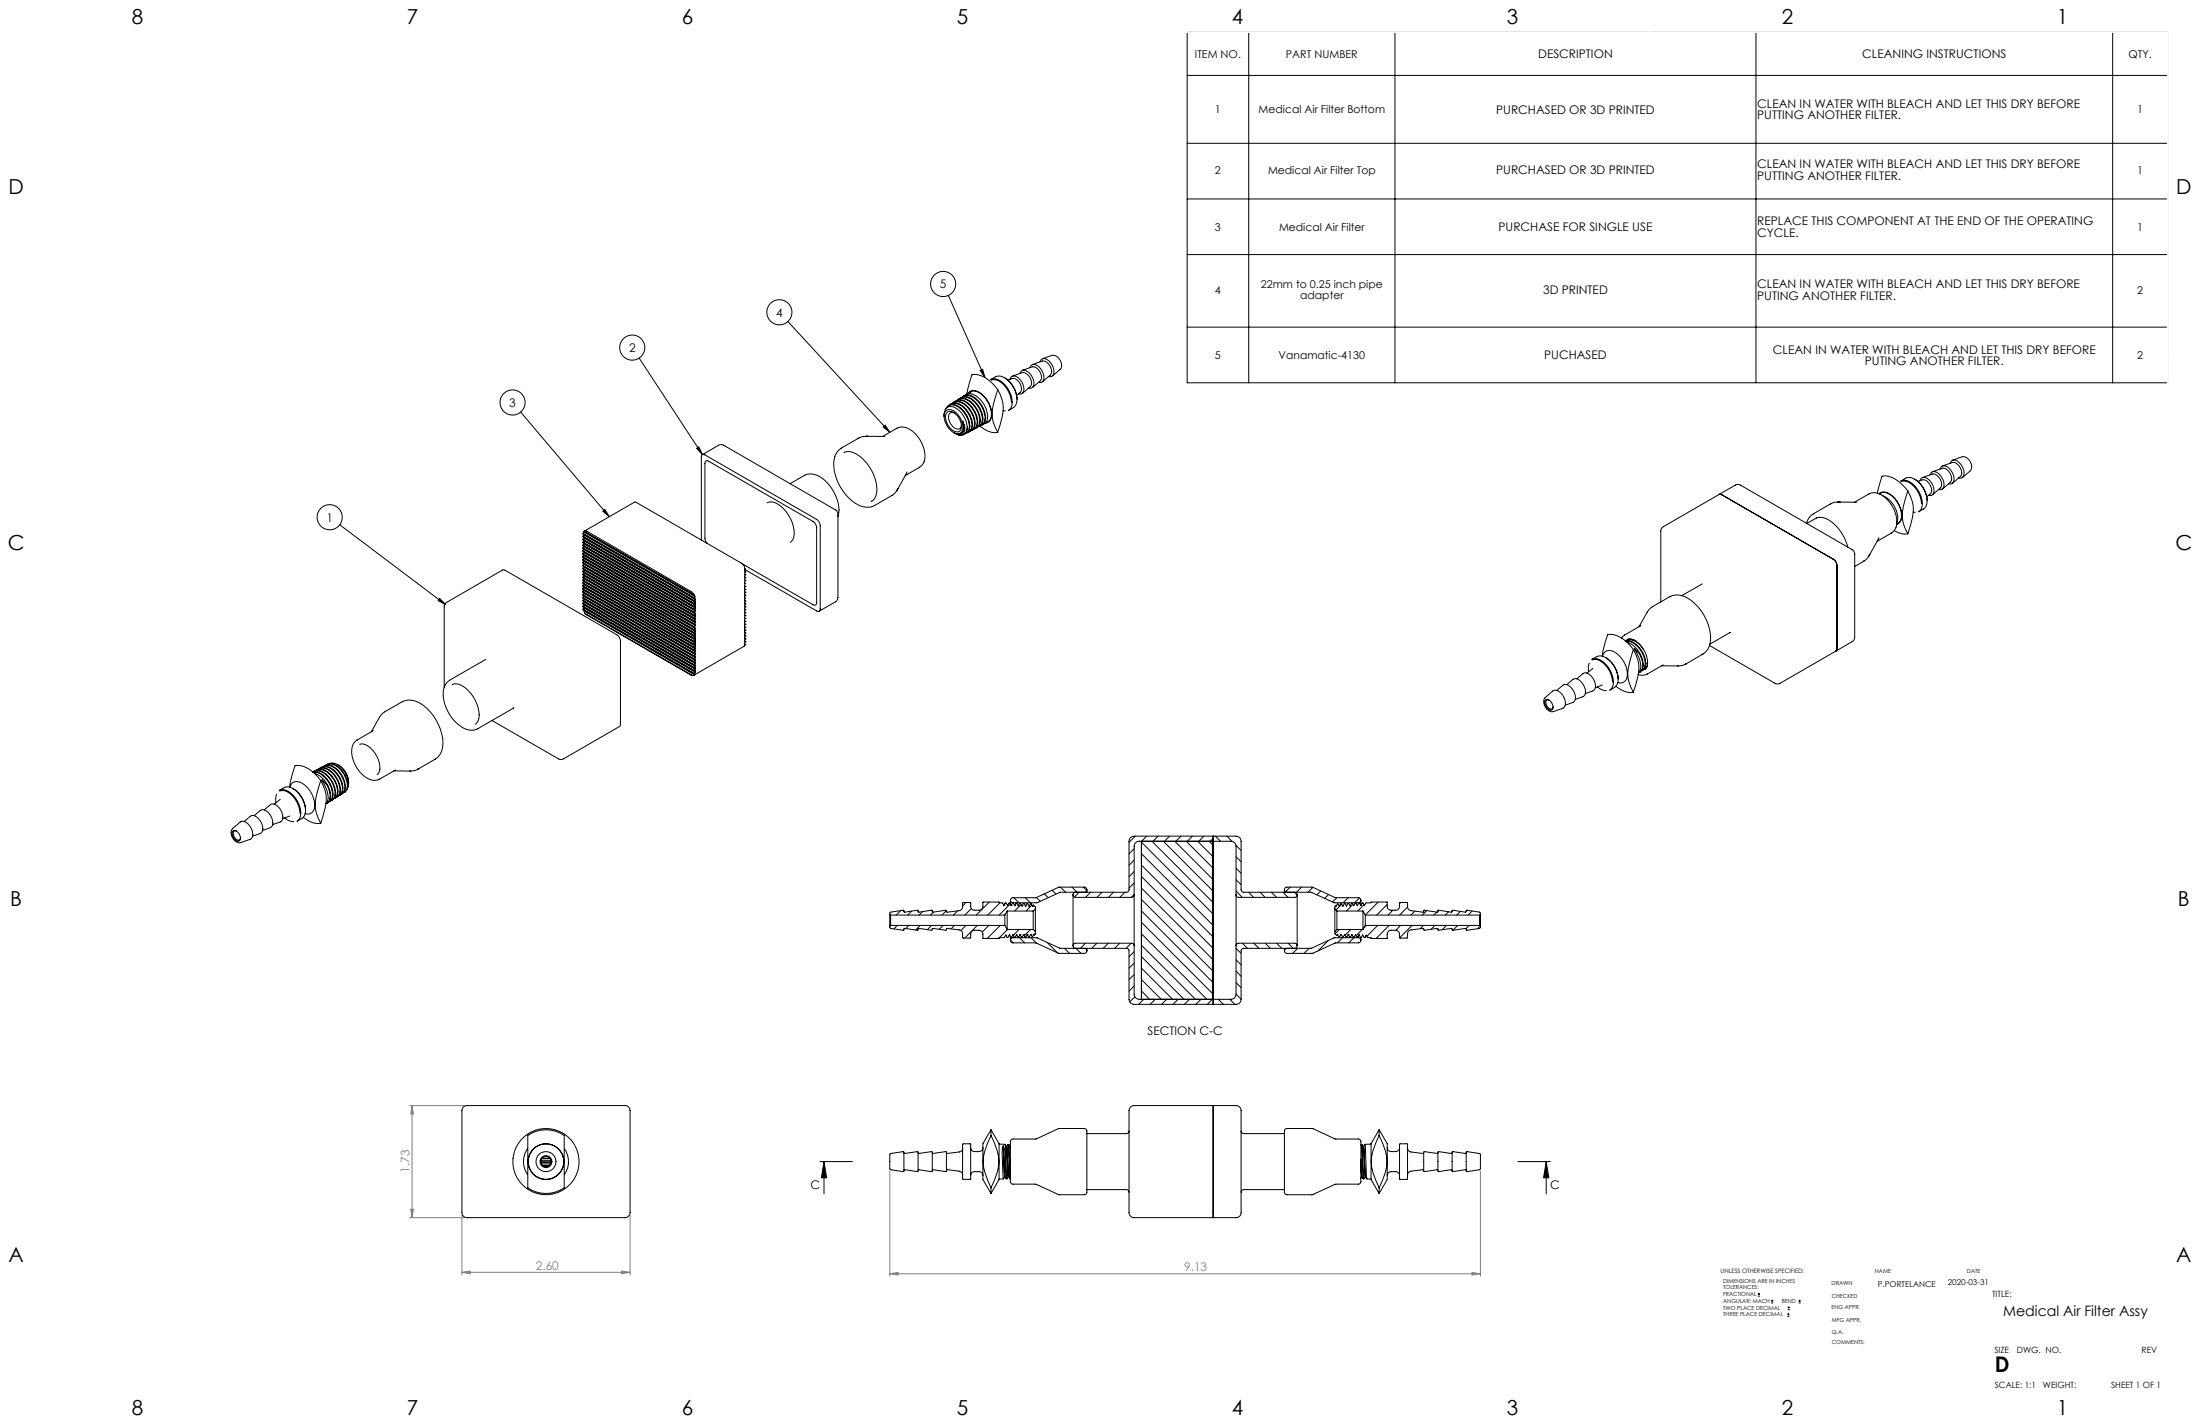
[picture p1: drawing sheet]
<svg xmlns="http://www.w3.org/2000/svg" width="864mm" height="559mm" viewBox="0 0 864 559" stroke-linecap="round" stroke-linejoin="round" font-family="sans-serif">
<g fill="none" stroke="#000" stroke-width=".39">
<path d="M466 12.7h384.9v137.5h-384.9zM490.2 12.7v137.5M547.6 12.7v137.5M689.3 12.7v137.5M829.3 12.7v137.5M466 29.6h384.9M466 56.2h384.9M466 78.1h384.9M466 99.9h384.9M372.3 115.9l14.3 32.2M309.3 126.2l40 43.5M466 128.4h384.9"/>
<path d="M250.9 140.5l24.8 37.9M384.8 145.3l.9-.4 .9 3.2zM204.4 161.7l34.8 41.1M273.5 175.9l.8-.5 1.4 3zM346.7 167.6l.8-.7 1.8 2.8zM133.4 205.9l41.5 31.4M236.6 200.6l.8-.7 1.8 2.9zM172.6 234.9l2.3 2.4-2.9-1.6zM321.9 455.8h12.7M323.5 455.8l1 6.4h-2.1zM323.5 455.8v12.7M595.8 455.8h12.7"/>
<path d="M607 455.8l1 6.4h-2.1zM607 455.8v12.7M690 508.6h.8M690 507.8h.8M690.5 507.4v.8M695.3 511.3h.8M695.3 510.4h.8M695.7 510v.9M701.6 516.6h.9M701.6 515.7h.9M701.7 513.9h.9M701.7 513.1h.9"/>
<path d="M702 515.3v.8M702.2 512.7v.8M706 511.3h.9M706 510.4h.9M706.4 510v.9"/>
<circle cx="370.2" cy="111.4" r="4.9"/>
<circle cx="248.2" cy="136.4" r="4.9"/>
<circle cx="306" cy="122.5" r="4.9"/>
<circle cx="201.2" cy="157.9" r="4.9"/>
<circle cx="129.4" cy="203" r="4.9"/>
</g>
<g fill="none" stroke="#808080" stroke-width=".39">
<path d="M160.8 433.8h21.5M161.7 433.8v44M161.7 433.8l.6 3.3h-1zM349.3 459.5v41.3M581.1 459.5v41.3M160.8 477.8h21.5M161.3 474.5h1l-.6 3.3zM181.3 476.8v23.5M247.3 476.8v23.5M181.3 499.3l3.3-.5v1zM181.3 499.3h66M244 498.8l3.3 .5-3.3 .5z"/>
<path d="M349.3 499.9l3.3-.6v1zM349.3 499.9h231.8M577.8 499.3l3.3 .6-3.3 .4z"/>
</g>
<g fill="none" stroke="#fff" stroke-width=".39">
<path d="M108 3.2v9.5M215.9 3.2v9.5M323.8 3.2v9.5M431.8 3.2v9.5M539.7 3.2v9.5M647.7 3.2v9.5M755.6 3.2v9.5M3.1 139.7h9.6M850.9 139.7h9.5M3.1 279.4h9.6M850.9 279.4h9.5M3.1 419.1h9.6"/>
<path d="M850.9 419.1h9.5M714.7 496.2v49.9M732.3 496.2v28.6M763.8 496.2v28.6M780.8 496.2v49.9M850.9 496.2h-181.2v47.6M669.7 500.1h45M714.7 510.5h66.1M714.7 505.7h66.1M714.7 501h66.1M714.7 515.3h66.1M780.8 505.6h70.1"/>
<path d="M669.7 534.4h45M669.7 520h111.1M780.8 527.8h70.1M780.8 524.8l-111.1 .5M790.9 527.8v12.9M836.4 527.8v12.9M108 546.1v9.6M215.9 546.1v9.6M323.8 546.1v9.6M431.8 546.1v9.6M539.7 546.1v9.6M647.7 546.1v9.6"/>
<path d="M669.7 541.1h45M755.6 546.1v9.6M780.8 540.7h70.1M801.7 540.7v5.4M826.4 540.7v5.4"/>
</g>
<path d="M12.7 12.7h838.2v533.4h-838.2z" fill="none" stroke="#fff" stroke-width=".5"/>
<g fill="#000">
<path d="M236.6 200.6l.8-.7 1.8 2.9zM273.5 175.9l.8-.5 1.4 3zM346.7 167.6l.8-.7 1.8 2.8zM384.8 145.3l.9-.4 .9 3.2zM172.6 234.9l2.3 2.4-2.9-1.6z"/>
<path d="M607 455.8l1 6.4h-2.1zM323.5 455.8l1 6.4h-2.1z"/>
</g>
<g fill="#808080">
<path d="M244 498.8l3.3 .5-3.3 .5zM181.3 499.3l3.3-.5v1z"/>
<path d="M349.3 499.9l3.3-.6v1zM577.8 499.3l3.3 .6-3.3 .4z"/>
<path d="M161.3 474.5h1l-.6 3.3zM161.7 433.8l.6 3.3h-1z"/>
</g>
<g fill="none" stroke="#000" stroke-width=".39">
<path d="M413 139.5l-3.8 1.3M413 139.5a3.6 3.6 0 0 1 3.1 5.4M372.3 159.2a2.72 2.72 0 0 1 3.1-.2 9.8 9.8 0 0 1 5.3 8.6 2.58 2.58 0 0 1-1.5 2.5M372.9 158.9a3.1 3.1 0 0 1 4.3 .2 9.2 9.2 0 0 1 4.2 9.1l-.8 1.1-.8 .4M373.2 158.5a3.6 3.6 0 0 1 4.7 .8 8.6 8.6 0 0 1 3.5 9.2l-.9 .9M373.8 158.3a3.2 3.2 0 0 1 4.4 .2 9.3 9.3 0 0 1 4.2 9.1l-.7 1.1-.9 .5M374.2 157.9a2.97 2.97 0 0 1 3.1-.1 9.9 9.9 0 0 1 5.5 8.6l-.4 1.5-1.1 1.1M374.8 157.7a3.2 3.2 0 0 1 4.4 .2 9.3 9.3 0 0 1 4.2 9.2l-.7 1.1-.9 .4M375.2 157.3a2.75 2.75 0 0 1 3.1-.2 9.4 9.4 0 0 1 5.2 10.3l-1 .9M375.7 157.1a3.2 3.2 0 0 1 4.6 .2 9.4 9.4 0 0 1 4.1 9.2l-.7 1.2-.9 .4M376.2 156.7a3.7 3.7 0 0 1 4.8 .8 8.9 8.9 0 0 1 3.5 9.3l-1.2 1.2M376.7 156.5a3.3 3.3 0 0 1 4.5 .1 9.6 9.6 0 0 1 4.2 9.4l-.7 1.1-.8 .4"/>
<path d="M377.1 156.1a3.5 3.5 0 0 1 4.9 .8 9 9 0 0 1 3.5 9.4l-1 1M377.7 155.9a3.2 3.2 0 0 1 4.5 .1 9.5 9.5 0 0 1 4.3 9.5l-.7 1.1-.9 .4M378.1 155.5a3.7 3.7 0 0 1 4.9 .8 9.1 9.1 0 0 1 3.5 9.4l-1.2 1.2M378.7 155.2a3.4 3.4 0 0 1 4.6 .2 9.6 9.6 0 0 1 4.2 9.5l-.7 1.2-.9 .3M379.3 154.7l-.2 .2M380 154.3a3.8 3.8 0 0 1 5.5 .5 10.4 10.4 0 0 1 3.5 9.1 4 4 0 0 1-2.6 2.4M380 154.3l1.1-.2-1.7 .7M380.1 154.2a3.5 3.5 0 0 1 5.3 .5 9.5 9.5 0 0 1 3.4 10l-.6 .8-1.3 .6M388.9 148.9a4.4 4.4 0 0 1 6.5 .1 9.5 9.5 0 0 1 3.3 10l-.6 .7-2.2 1.3a4.9 4.9 0 0 0 1-5.9 9.2 9.2 0 0 0-6.6-6.5zM389 149.2a5.5 5.5 0 0 1 6.1 3.1 10.4 10.4 0 0 1 1.9 5.5M391.7 152.9a11.3 11.3 0 0 0-10.2-5.9l-2 7.7M391.7 152.9a25.8 25.8 0 0 0-2.1 11.3l.3 1.5 1.8 4"/>
<path d="M391.7 152.9a14.7 14.7 0 0 1 .9 13.8l-.9 3M394.4 148.3a10.4 10.4 0 0 1 4.8 8.4M395.6 149.2l1.7-.7a3.8 3.8 0 0 1 3.2 5.5l-1.4 1.1M396.5 148.8a1.62 1.62 0 0 1 2.7-.9 5.2 5.2 0 0 1 2.2 6.4l-.6 .3h-1M397.4 147.6l3.9-1.4a3.8 3.8 0 0 1 3.2 5.5l-3.1 2.7M400.4 146.5a1.48 1.48 0 0 1 1.8-1.2 5.6 5.6 0 0 1 3.6 6 1.55 1.55 0 0 1-2.1 1M401.4 145.3l3.8-1.3a3.8 3.8 0 0 1 3.2 5.4l-3.1 2.7M404.3 144.3a1.62 1.62 0 0 1 2.7-1 5.2 5.2 0 0 1 2.3 6.5l-.6 .3-1-.1M405.3 143.1l3.9-1.4a3.8 3.8 0 0 1 3.1 5.4l-3.1 2.7M408.3 142a1.53 1.53 0 0 1 1.8-1.3 5.6 5.6 0 0 1 3.5 6.1 1.55 1.55 0 0 1-2 1M416.2 145l-3.1 2.5M275.7 178.4l6.4-3.7 .7-.2 1 .1 44.7 26 .4 1.2v33.2l-.7 1-6.6 3.9"/>
<path d="M329.9 176.1a8.1 8.1 0 0 0-2.4 8.9 18.3 18.3 0 0 0 11.4 13.9 5.5 5.5 0 0 0 4.4-.6M331.3 177.6h.2a6 6 0 0 1 6.2 1.6 16.6 16.6 0 0 1 6.3 14.9 3.5 3.5 0 0 1-2 2.6h.2M337.1 171.9l-7.1 4.2M340.8 171.2h-.8l7.3 .1M340.9 171.3a4.9 4.9 0 0 0-4 .8M351.9 168.2a5.2 5.2 0 0 1 6.4 1.1 11.6 11.6 0 0 1 4.2 12.3l-1.4 1.7-5.7 3.3M352.1 168l-5.6 3.3M370.6 163.3a3.1 3.1 0 0 1 1.6-3.5 3.1 3.1 0 0 1 3.8 .8 10.3 10.3 0 0 1 3.7 7.1M371.1 161.5a2.62 2.62 0 0 1 4.1 .4 6.9 6.9 0 0 1 2.3 7.5 2.65 2.65 0 0 1-4.2-.3 7 7 0 0 1-2.2-7.6zM371.2 160.6a2.65 2.65 0 0 1 3.5-1.7 9.4 9.4 0 0 1 5.6 9.8l-.7 1.1-.9 .4M371.7 162a2.14 2.14 0 0 1 3 .1 5.9 5.9 0 0 1 2.2 6.8 2.54 2.54 0 0 1-3.9-.9 5.3 5.3 0 0 1-1.3-6zM374.3 169.7l.4 .2"/>
<path d="M374.6 162a1.5 1.5 0 0 0-1.7 .1 1.5 1.5 0 0 0-.6 1.6 4.8 4.8 0 0 0 4.1 4.7l.5-.3 .5-1.2M375.4 170.3l.8 .4M377.9 165.3a4.9 4.9 0 0 1 .3 3.8M377.9 165.3a5 5 0 0 1 .4 4.8l-.9 .6h-1.2M377.9 165.3l.4 1.2M378.3 166.5a3.8 3.8 0 0 1-.8 3.6l-1.1 .4-1.7-.6M378.3 166.5a2.81 2.81 0 0 1-.8 3.4M378.4 170.5l-.1 .1M379.7 167.7a2.68 2.68 0 0 1-3.5 3M379.7 167.7a2.92 2.92 0 0 1-1.3 2.8M380.5 169.4l-.2 .2M382.5 168.4l-.2 .1"/>
<path d="M384.6 167.3l-.3 .1M384.7 167.2a8.6 8.6 0 0 0 7 2.5M393.8 161.2h.8M770.2 179.2l-3.7 1.4M770.3 179.3a3.6 3.6 0 0 1 3.1 5.4l-3 2.7M301.2 197.3a4.6 4.6 0 0 1 5.2 1.3 14.2 14.2 0 0 1 5.2 12.1l-.3 .9-1.1 1.2M316 186.4l-5.8 3.4M316.1 186.4a7.1 7.1 0 0 1 7.5 2 15 15 0 0 1 5.3 14.3M352.5 191.7a5.5 5.5 0 0 1-2.5 2.8l-6.7 3.9M356.1 185.2l-3.9 7.1 .2-.5M674.8 194l6.6-3.7h1.6l44.6 25.9 .5 1.2-.1 33.2-.7 1.1-6.6 3.8M674.8 194l-21.9 12.7-.7 .7-.3 .8v28"/>
<path d="M674.8 194l1.1 .1 43.8 25.4a3.1 3.1 0 0 1 1.4 2.4v32.7M718.7 197.7l-7.2 4.2M722.3 197.1l-.8-.1 7.3 .1M722.4 197.1a4.9 4.9 0 0 0-4 .8M733.5 194a5.2 5.2 0 0 1 6.3 1.1 11.6 11.6 0 0 1 4.2 12.3l-.6 1-1 .8M733.6 193.8l-5.6 3.3M737.6 193.7a3.6 3.6 0 0 1 5.1 .8 9.4 9.4 0 0 1 3.4 10l-.6 .8-1 .4 .5-.3a4.4 4.4 0 0 0 1.1-5.6 9.1 9.1 0 0 0-6.7-6.6l-1.7 .6M737.9 193.9h.4M738.3 193.9h.1M739 194.5a9.2 9.2 0 0 1 5.6 10.5M746.2 188.7a4.4 4.4 0 0 1 6.5 .1 9.5 9.5 0 0 1 3.3 10l-.6 .7-2.2 1.3a4.9 4.9 0 0 0 .9-5.9 9.2 9.2 0 0 0-6.6-6.5zM746.3 189a5.5 5.5 0 0 1 6 3.1 10.4 10.4 0 0 1 2 5.5"/>
<path d="M748.9 192.7a13.4 13.4 0 0 0-8.9-6l-1.2 .2-1.8 6.6M748.9 192.7a25.8 25.8 0 0 0-2.1 11.3l1.1 3.5 1 2M748.9 192.7a14.7 14.7 0 0 1 1 13.7l-1 3.1M751.6 188.1a10.3 10.3 0 0 1 4.9 8.4M752.9 188.9l1.7-.6a3.8 3.8 0 0 1 3.1 5.5l-1.3 1.1M753.7 188.6a1.62 1.62 0 0 1 2.7-.9 5.2 5.2 0 0 1 2.3 6.4l-.7 .4-1-.1M754.7 187.4l3.8-1.4a3.8 3.8 0 0 1 3.2 5.5l-3.1 2.7M757.7 186.3a1.48 1.48 0 0 1 1.8-1.2 5.6 5.6 0 0 1 3.5 6 1.55 1.55 0 0 1-2 1M758.6 185.1l3.9-1.3a3.8 3.8 0 0 1 3.1 5.4l-3.1 2.7M761.6 184.1a1.62 1.62 0 0 1 2.7-1 5.2 5.2 0 0 1 2.3 6.4l-.7 .4-1-.1M762.6 182.8l3.8-1.3a3.8 3.8 0 0 1 3.1 5.5l-3 2.6M765.5 181.8a1.53 1.53 0 0 1 1.9-1.3 5.6 5.6 0 0 1 3.5 6.1 1.5 1.5 0 0 1-2.1 1"/>
<path d="M228.8 209.4h.1M228.8 210.5h.1M228.8 211.7h.1M228.8 212.8h.1M228.8 214h.1M228.8 215.1h.1M228.8 217.4h.1M228.8 218.5h.1M228.8 219.7h.1M228.8 209.4l43.9 25.3M228.8 209.4l.2 .5M228.8 210.5l43.9 25.4"/>
<path d="M228.8 210.5l.2 .5M228.8 211.7l43.9 25.3M228.8 211.7l.2 .5M228.8 212.8l43.9 25.4M228.8 212.8l.2 .5M228.8 214l43.9 25.3M228.8 214l.2 .5M228.8 215.1l43.9 25.4M228.8 215.1l.2 .5M228.8 216.3l43.9 25.3M228.8 216.3h.1M228.8 216.3l.2 .4"/>
<path d="M228.8 217.4l43.9 25.3M228.8 217.4l.2 .5M228.8 218.5l43.9 25.4M228.8 218.5l.2 .5M228.8 219.7l43.9 25.3M228.8 219.7l.2 .5M229 209.9l43.9 25.3M229 209.9l-.2 .6M229 211l43.9 25.3M229 211l-.2 .7M229 212.2l43.9 25.3M229 212.2l-.2 .6"/>
<path d="M229 213.3l43.9 25.3M229 213.3l-.2 .7M229 214.5l43.9 25.2M229 214.5l-.2 .6M229 215.6l43.9 25.3M229 215.6l-.2 .7M229 216.7l43.9 25.3M229 216.7l-.2 .7M229 217.9l43.9 25.3M229 217.9l-.2 .6M229 219l43.9 25.3M229 219l-.2 .7"/>
<path d="M229.1 208.8l-.3 .6M229.1 208.8l43.7 25.2M229.3 208.5h1.1l41 23.7 .9 1.1M229.3 208.5l20.1-11.5 41.5 23.9 1.2 1M229.3 208.5l-.2 .3M229.3 208.5h.1M229.3 208.5l43 24.8M275.3 211.9v-32.6a.86 .86 0 0 1 .4-.9 .86 .86 0 0 1 1 .1l43.9 25.3a3.2 3.2 0 0 1 1.4 2.5v32.6a.86 .86 0 0 1-.4 .9 .86 .86 0 0 1-1-.1l-28.1-16.2M277.7 213.3l-.7-1.1-.3-1v-29.4a.86 .86 0 0 1 .4-.9 .86 .86 0 0 1 1 .1l41.1 23.6a3.2 3.2 0 0 1 1.4 2.5v29.4a.88 .88 0 0 1-.5 .9 .88 .88 0 0 1-.9-.1l-27.7-15.9M711.4 201.9a5.3 5.3 0 0 0-2.3 3.5M713 203.3a6 6 0 0 1 6.2 1.7 18.3 18.3 0 0 1 6.1 9.7M713 203.3l-3.7 2.1"/>
<path d="M734 217.5a5.4 5.4 0 0 1-2.5 2.7M737.6 211l-3.9 7.1 .3-.5M742.4 209.2l-5.5 3.2M743.6 208.2l.2 .2a7.3 7.3 0 0 0 5.1 1.1M751.1 201h.8M228.8 220.8h.1M228.8 223.1h.1M228.8 224.3h.1M228.8 225.4h.1M228.8 226.6h.1M228.8 227.7h.1M228.8 228.8h.1"/>
<path d="M228.8 230h.1M228.8 231.1h.1M228.8 232.3h.1M228.8 233.4h.1M228.8 234.6h.1M228.8 235.7h.1M228.8 236.9h.1M228.8 238h.1M228.8 222h.1M228.8 220.8l43.9 25.3M228.8 220.8l.2 .5M228.8 222l43.9 25.3"/>
<path d="M228.8 222l.2 .5M228.8 223.1l43.9 25.3M228.8 223.1l.2 .5M228.8 224.3l43.9 25.3M228.8 224.3l.2 .5M228.8 225.4l43.9 25.3M228.8 225.4l.2 .5M228.8 226.6l43.9 25.3M228.8 226.6l.2 .4M228.8 227.7l43.9 25.3M228.8 227.7l.2 .5M228.8 228.8l43.9 25.3"/>
<path d="M228.8 228.8l.2 .5M228.8 230l43.9 25.3M228.8 230l.2 .5M228.8 231.1l43.9 25.3M228.8 231.1l.2 .5M228.8 232.3l43.9 25.3M228.8 232.3l.2 .4M228.8 233.4l43.9 25.3M228.8 233.4l.2 .5M228.8 234.6l43.9 25.3M228.8 234.6l.2 .4M228.8 235.7l43.9 25.3"/>
<path d="M228.8 235.7l.2 .5M228.8 236.9l43.9 25.2M228.8 236.9l.2 .4M228.8 238l43.9 25.3M228.8 238l.2 .5M228.9 239.1h.1M228.9 239.1l.4 .6M228.9 239.1l43.8 25.3M229 238.5l-.1 .6M229 220.2l43.9 25.3M229 220.2l-.2 .6M229 221.3l43.9 25.3"/>
<path d="M229 221.3l-.2 .7M229 222.5l43.9 25.3M229 222.5l-.2 .6M229 223.6l43.9 25.3M229 223.6l-.2 .7M229 224.8l43.9 25.2M229 224.8l-.2 .6M229 225.9l43.9 25.3M229 225.9l-.2 .7M229 227l43.9 25.3M229 227l-.2 .7M229 228.2l43.9 25.3"/>
<path d="M229 228.2l-.2 .6M229 229.3l43.9 25.3M229 229.3l-.2 .7M229 230.5l43.9 25.3M229 230.5l-.2 .6M229 231.6l43.9 25.3M229 231.6l-.2 .7M229 232.7l43.9 25.4M229 232.7l-.2 .7M229 233.9l43.9 25.3M229 233.9l-.2 .7M229 235l43.9 25.4"/>
<path d="M229 235l-.2 .7M229 236.2l43.9 25.3M229 236.2l-.2 .7M229 237.3l43.9 25.3M229 237.3l-.2 .7M229 238.5l43.9 25.3M229.3 239.7l.4 1M229.3 239.7l43.3 25.1M272.3 233.3l.5 .7M272.3 233.3h.1M272.7 239.3h.1M272.7 238.2h.1"/>
<path d="M272.7 237h.1M272.7 235.9h.1M272.7 234.7h.1M272.7 239.3l.2 .4M272.7 238.2l.2 .4M272.7 237l.2 .5M272.7 235.9l.2 .4M272.7 234.7l.2 .5M272.8 234l-.1 .7M272.9 239.7l-.2 .7M272.9 238.6l-.2 .7M272.9 237.5l-.2 .7"/>
<path d="M272.9 236.3l-.2 .7M272.9 235.2l-.2 .7M292.1 221.9h.1M292.1 221.9l.4 1.4M292.5 223.3h.1M292.5 224.4h.1M292.5 225.6h.1M292.5 226.7h.1M292.5 227.9h.1M292.5 230.2h.1M292.5 231.3h.1M292.5 232.4h.1"/>
<path d="M292.5 233.6h.1M292.5 235.9h.1M292.5 237h.1M292.5 238.2h.1M292.5 239.3h.1M292.5 223.3v1.1M292.5 224.4v1.2M292.5 225.6v1.1M292.5 226.7v1.2M292.5 227.9v2.3M292.5 234.7h.1M292.5 230.2v1.1"/>
<path d="M292.5 231.3v1.1M292.5 232.4v1.2M292.5 233.6v1.1M292.5 234.7v1.2M292.5 235.9v1.1M292.5 237v1.2M292.5 238.2v1.1M292.5 239.3v1.2M648.5 238.2l-1.8 1.9-3.3 5.8M655.5 234.1l-6.9 4M655.5 234.2a7.5 7.5 0 0 1 8.2 1.3 19.4 19.4 0 0 1 7.7 16.5 6 6 0 0 1-3.3 4.8M668.2 229.1l-8 4.7"/>
<path d="M731.6 220.3l-3.5 2M190.7 258.8l-14.2 8.1a6.4 6.4 0 0 0-2.4 7.4 16 16 0 0 0 9.2 12 5 5 0 0 0 4.4-.4l13.8-8M229.7 240.7l42.2 24.4M272.7 259.9h.1M272.7 258.7h.1M272.7 257.6h.1M272.7 256.4h.1M272.7 255.3h.1M272.7 254.1h.1M272.7 253h.1M272.7 251.9h.1M272.7 250.7h.1"/>
<path d="M272.7 249.6h.1M272.7 248.4h.1M272.7 247.3h.1M272.7 245h.1M272.7 243.9h.1M272.7 242.7h.1M272.7 241.6h.1M272.7 240.4v.1M272.7 246.1v.1M272.7 259.9l.2 .5M272.7 258.7l.2 .5M272.7 257.6l.2 .5"/>
<path d="M272.7 256.4l.2 .5M272.7 255.3l.2 .5M272.7 254.1l.2 .5M272.7 253l.2 .5M272.7 251.9l.2 .4M272.7 250.7l.2 .5M272.7 249.6l.2 .4M272.7 248.4l.2 .5M272.7 247.3l.2 .5M272.7 246.2l.2 .4M272.7 245l.2 .5M272.7 243.9l.2 .4"/>
<path d="M272.7 242.7l.2 .5M272.7 241.6l.2 .4M272.7 240.5l.2 .4M272.9 259.2l-.2 .7M272.9 258.1l-.2 .6M272.9 256.9l-.2 .7M272.9 255.8l-.2 .6M272.9 254.6l-.2 .7M272.9 253.5l-.2 .6M272.9 252.3l-.2 .7M272.9 251.2l-.2 .7M272.9 250l-.2 .7"/>
<path d="M272.9 248.9l-.2 .7M272.9 247.8l-.2 .6M272.9 246.6l-.2 .7M272.9 245.5l-.2 .6M272.9 244.3l-.2 .7M272.9 243.2l-.2 .7M272.9 242l-.2 .7M272.9 240.9l-.2 .7M292.5 253l-.5 .6-19.6 11.4M292.5 253h.1M292.5 240.5h.1M292.5 241.6h.1"/>
<path d="M292.5 242.7h.1M292.5 243.9h.1M292.5 245h.1M292.5 246.2h.1M292.5 247.3h.1M292.5 248.4h.1M292.5 249.6h.1M292.5 250.7h.1M292.5 251.9h.1M292.5 251.9v1.1M292.5 240.5v1.1M292.5 241.6v1.1"/>
<path d="M292.5 242.7v1.2M292.5 243.9v1.1M292.5 245v1.2M292.5 246.2v1.1M292.5 247.3v1.1M292.5 248.4v1.2M292.5 249.6v1.1M292.5 250.7v1.2M624.9 258.8a4.4 4.4 0 0 1 6.5 0 9.4 9.4 0 0 1 3.3 9.9l-.5 .8-2.3 1.3a4.7 4.7 0 0 0 .9-5.9 9.2 9.2 0 0 0-6.5-6.5zM625 259a5.7 5.7 0 0 1 6.1 3.1 10.2 10.2 0 0 1 1.9 5.6M629 257.6a2.91 2.91 0 0 1 4.9-1.7 10.5 10.5 0 0 1 4.8 9.8 2.7 2.7 0 0 1-3.7 2.2M630.4 258.1a10.5 10.5 0 0 1 4.8 8.4"/>
<path d="M637.7 249.2l-1.2 1.3M638 251.6a4.6 4.6 0 0 1 6 1.7l1.1 1.4M638.4 251.3a3.4 3.4 0 0 1 4 .4M638.7 252.1a9.3 9.3 0 0 1 6 10.6l-1 1.1M638.8 250.9a4.7 4.7 0 0 1 5.1 2.2 9.3 9.3 0 0 1 2.5 8.8l-.7 .8M639.5 250.8l-.5 .3M641.2 254.9a11.3 11.3 0 0 0-10.1-5.9 30.5 30.5 0 0 0-2.1 8.6M641.2 254.9a27.3 27.3 0 0 0-2.1 11.3l1.1 3.5 1 1.9M641.2 254.9a13.1 13.1 0 0 1 1.7 10.7l-1.7 6M641.7 254.7h.1M641.7 254.7l.2 .5a9.9 9.9 0 0 1 1.8 8.2l-.5 .5M641.7 254.7a7.8 7.8 0 0 1 3 7.8l-.8 1.1-.7 .3"/>
<path d="M641.7 254.7l.3 .7M644.1 245.5l-6.4 3.7M646.7 259.3l-.2 1.2M668.5 256.6l-6.9 4.1 .4-.3M671.1 253.3l26.4 15.1 1.2-.3 22-12.6M679.1 248.2l-7.9 4.6M721.1 254.6l-.4 .9M150.9 279.4l-1.9 1.9-3.2 5.9M151 279.4l6.9-4a7.5 7.5 0 0 1 8.2 1.4 19.4 19.4 0 0 1 7.6 16.5 6.2 6.2 0 0 1-3.2 4.8M174.4 269.7v-31.9l.2-.7 .8-.7 21.9-12.7 1 .1 43.8 25.3a3.2 3.2 0 0 1 1.5 2.5v32.6l-.5 .9-21.9 12.7-1 .3-1-.3-26.1-15M177.5 268.7a4.3 4.3 0 0 1 5 1.1 13.7 13.7 0 0 1 5.4 12.5l-.4 .9-1 1M272.6 264.8l-.7 .3"/>
<path d="M272.7 264.4l-.1 .4M272.7 263.3h.1M272.7 262.1h.1M272.7 261h.1M272.7 263.3l.2 .5M272.7 262.1l.2 .5M272.7 261l.2 .5M272.9 263.8l-.2 .6M272.9 262.6l-.2 .7M272.9 261.5l-.2 .6M272.9 260.4l-.2 .6M606.8 274.5a2.73 2.73 0 0 1 2.4 4.1 2.73 2.73 0 0 1-2.4-4.1z"/>
<path d="M608.1 274.7h-.9a2.35 2.35 0 0 0 2 3.5l.5-.8M609.7 279.2a3.7 3.7 0 0 1-3.1-5.4l3-2.7a3.5 3.5 0 0 1 4.4 2.7 3.1 3.1 0 0 1-.5 4.1l-3.8 1.4M611.1 270.9l2.4-2a2.28 2.28 0 0 1 3 .7 4.8 4.8 0 0 1 1.4 5.7l-3.5 1.4M615.1 268.7l2.3-2.1a3.4 3.4 0 0 1 4.4 2.7 3.1 3.1 0 0 1-.5 4.1l-2.9 1M619 266.4l2.4-2.1a2.28 2.28 0 0 1 3 .7 4.8 4.8 0 0 1 1.4 5.8l-3.5 1.4M623.9 260.2l-.4 1.3 .1 2.1M625.3 262.3l-2.4 1.8M627.1 269.6a5 5 0 0 0 3.5 1.4M629 268.8l-2.7 1.1M634.3 269.3a8.6 8.6 0 0 0 6.9 2.3M644.6 263.2a3.1 3.1 0 0 0 1.4-3.1 9.4 9.4 0 0 0-7.1-8.7l-.8 .2a5.2 5.2 0 0 1 4.9 2.3 9.1 9.1 0 0 1 2.6 8l-.7 1.1-.7 .3M645.8 262.5l-.2 .1"/>
<path d="M646.5 261.7l-.7 .7M646.7 260.1l-.1 1.2-.7 1.1-.7 .3M652.3 261.3h6.5M652.9 260.9l-6.5 3.7a3.9 3.9 0 0 1-3.4 .1M662 260.4a4.7 4.7 0 0 1-3.5 .9M129.2 299.8a4.3 4.3 0 0 1 5.3 1.9 8.1 8.1 0 0 1 2.1 7.2l-.2 .3M141.2 292.1a4.7 4.7 0 0 1 5.1 2.3 9.3 9.3 0 0 1 2.5 8.7l-.8 .9M146.5 286.7l-6.3 3.7a4.9 4.9 0 0 0-2.2 5.2 12.6 12.6 0 0 0 8.1 10.5l1.2 .1 1.5-.4M170.9 297.9l-6.9 4 .3-.2M103.7 317.8l2.4-2a2.28 2.28 0 0 1 3 .7 4.8 4.8 0 0 1 1.4 5.7l-3.5 1.4M108.6 311.6l-.4 1.3 .2 2.1M109.6 310.2a4.4 4.4 0 0 1 6.5 0 9.5 9.5 0 0 1 3.4 10l-.6 .7-2.3 1.4a4.8 4.8 0 0 0 1-6 9.2 9.2 0 0 0-6.6-6.5z"/>
<path d="M109.7 310.4a5.6 5.6 0 0 1 6.1 3.1 10 10 0 0 1 1.9 5.6M110 313.7l-2.3 1.9M113.8 309a2.92 2.92 0 0 1 4.8-1.7 10.4 10.4 0 0 1 4.8 9.8 2.7 2.7 0 0 1-3.7 2.2M115.1 309.5a10.4 10.4 0 0 1 4.8 8.4M122.8 303a4.6 4.6 0 0 1 5.9 1.7 9.3 9.3 0 0 1 2.6 8l-.7 1.1-.7 .3M123.4 302.6a5.2 5.2 0 0 1 6 2.5 8.5 8.5 0 0 1 2 7.8l-1 1.1M123.4 302.6l-.2 .1M123.4 303.5a9.2 9.2 0 0 1 6 10.7l-1 1M123.7 302.5a3.4 3.4 0 0 1 4.4 .3 9.3 9.3 0 0 1 4.2 9.3l-.7 1.1-.8 .3M124.2 302.2a3.8 3.8 0 0 1 4.6 .8 8.8 8.8 0 0 1 3.5 9.3l-1 1.1M124.7 302a3.2 3.2 0 0 1 4.4 .3 9.4 9.4 0 0 1 4.2 9.2l-.8 1.1-.7 .3M125.2 301.6a3.8 3.8 0 0 1 4.6 .9 8.8 8.8 0 0 1 3.5 9.2l-1 1.1"/>
<path d="M125.7 301.4a3.2 3.2 0 0 1 4.4 .3 9.3 9.3 0 0 1 4.1 9.2l-.7 1.1-.7 .3M125.9 306.3a11.3 11.3 0 0 0-10.1-5.8 30.5 30.5 0 0 0-2.1 8.5M125.9 306.3a27.3 27.3 0 0 0-2.1 11.3l1.2 3.6 .9 1.9M125.9 306.3a13.1 13.1 0 0 1 1.7 10.7l-1.7 6.1M126.2 301.1a3.8 3.8 0 0 1 4.6 .9 8.6 8.6 0 0 1 3.5 9.2l-1 1M126.4 306.1h.1M126.4 306.1a7.7 7.7 0 0 1 3 7.8l-.7 1.1-.8 .3a5.2 5.2 0 0 0 .1-6zM126.4 306.1l.4 .7M126.8 300.9a3.2 3.2 0 0 1 4.3 .3 9.1 9.1 0 0 1 4.1 9.1l-.7 1.1-.7 .3M127.5 300.5a5.1 5.1 0 0 1 5.8 2.4 8.3 8.3 0 0 1 2 7.7l-1.1 .9M127.5 300.4l-.3 .1M127.8 300.4a3.3 3.3 0 0 1 4.3 .2 9.2 9.2 0 0 1 4.1 9.1l-.7 1.1-.7 .3"/>
<path d="M128.3 300a3.8 3.8 0 0 1 4.5 .9 8.5 8.5 0 0 1 3.4 9.1l-1 .9M129.6 314.5a4.4 4.4 0 0 0 .9-4.9 10.5 10.5 0 0 0-5.3-6.5l-1.6-.3-.8 .2a5.2 5.2 0 0 1 4.9 2.3 9.2 9.2 0 0 1 2.7 8l-.8 1.1-.7 .3M129.6 314.5l-.2 .1M132.5 300a8 8 0 0 1 4.3 7.4M154.6 302.5l6.6 .1M155.2 302.2l-6.4 3.6M164.4 301.6a4.7 4.7 0 0 1-3.6 .9M91.6 326a2.7 2.7 0 0 1 2.3 4 2.7 2.7 0 0 1-2.3-4zM92.9 326.1h-.9a2.36 2.36 0 0 0 2 3.5l.4-.8M94.4 330.6a3.6 3.6 0 0 1-3.1-5.4l3-2.6a2.33 2.33 0 0 1 3 .7 4.7 4.7 0 0 1 1.4 5.7l-4.2 1.7M95.8 322.4l2.4-2.1a2.23 2.23 0 0 1 3.1 .7 4.7 4.7 0 0 1 1.4 5.7l-3.5 1.4M99.8 320.1l2.4-2.1a3.5 3.5 0 0 1 4.4 2.7 3.1 3.1 0 0 1-.5 4.1l-3 1.1"/>
<path d="M111.8 321a5 5 0 0 0 3.6 1.4M113.7 320.2l-2.7 1.1M119.1 320.7l.4 .4a8.4 8.4 0 0 0 6.4 2M445.2 333.1l-2 2M445.2 337.5l-2 2M445.6 328.1l-2.4 2.5M448 330.1v62M448.1 339.5l27.8 27.9M448.1 335l27.8 27.9M448.1 330.5l27.8 27.9M450.1 328.1l-2 2v62M452.2 330.1l23.7 23.8"/>
<path d="M454.6 328.1l-2 2M456.7 330.1l19.2 19.3M459.1 328.1l-2 2M461.2 330.1l14.7 14.8M463.6 328.1l-2 2M465.7 330.1l10.2 10.3M468.1 328.1l-2 2M470.1 330.1l5.8 5.9M472.6 328.1l-2 2M474.6 330.1l1.3 1.3M475.9 330.1v62l-2 2M476 330.1v62"/>
<path d="M476.2 328.1v66M476.2 329l-1.1 1.1M477.1 328.1l2 2M481.6 328.1l2.1 2.1M485.1 331.7l2.1 2M485.2 336.2l2 2M349.3 358.8v4.7M349.3 358.8l.3 .3M349.6 359.1v4M349.6 359.1h44.8M353.6 357.4l-1.8 1.7M357.9 357.5l-1.6 1.6"/>
<path d="M362.2 357.8l-1.4 1.3M366.4 357.9l-1.1 1.2M371.5 357.4l-.3-.2-5.1 .8-.4-.8-5.1 .8-.5-.8-5.1 .8-.5-.8-4.8 .7-.3 .3-.1 .6M371.5 357.4l-1.8 1.7M375.9 357.4l-1.6 1.7M379.2 354.2l-1.3 1.3M381.3 356.6l-2.6 2.5M388.3 354l-5.1 5.1M392.5 354.3l-4.8 4.8M394.1 355.2l-.6-.9h-1.3l-.1-.3h-6.2l-.1 1.7a1.45 1.45 0 0 1-1.5 1.5h-1.7a1.45 1.45 0 0 1-1.6-1.5l-.1-1.5h-2.9l-.1 1.6a1.45 1.45 0 0 1-1.3 1.6l-4.8 .6-.3-.6M394.1 355.2h.1M394.4 359.1v4"/>
<path d="M394.6 354.4l-.5 .8M394.6 354.4h.3l.6 .9M394.6 354.4h.1M395.4 357.5v7.2M395.4 357.5h10.2M395.4 357.5l-1 1.6M395.5 355.3l.5-.9h.3l.6 1M395.5 355.3h.1M396.6 354.8l-4.4 4.3M396.6 353.3l.2 .5 .6 .5h9.7l9-4.2h26.1a.96 .96 0 0 0 1-1v-19a2.05 2.05 0 0 1 2-2h40a1.99 1.99 0 0 1 2 2v19l.6 1h26.9l9.1 4.2h9.6l.6-.5 .2-.5M396.6 353.3v1.6M396.9 355.4l.5-1h.4l.5 1"/>
<path d="M396.9 355.4h.1M398 352.3l2 2M398.3 355.4l.6-.9h.3l.5 .9M398.3 355.4h.1M399.7 355.4l.6-.9h.3l.5 1M399.7 355.4h.1M400.8 355l-2.5 2.5M401.1 355.5l.6-.9h.3l.5 .9M401.1 355.5h.1M402.5 352.3l2 2M402.6 355.5l.5-.9h.3l.5 1M402.6 355.5h.1"/>
<path d="M404 355.6l.5-1 .3 .1 .6 .9M404 355.6h.1M405.1 355.2l-2.3 2.3M405.4 355.6l.3-.5 .7 .8v.8M405.4 355.6h.1M405.6 357.5v7.2M406.4 356.7v8.9M406.4 356.7l-.8 .8M406.9 352.2l-9.5 .1-.6 .4-.2 .6M406.9 352.2l1.5 1.5M409.9 350.8l1.5 1.4M413 349.4l1.5 1.4"/>
<path d="M416.3 348.1l2 2M420.8 348.1l2 2M421.2 351.1l.2 .6 .8 .4h22a1.02 1.02 0 0 0 1-1M421.2 351.1v20M422.2 350.1a.96 .96 0 0 0-1 1M423.6 350.1l-1.9 1.9M425.3 348.1l1.3 1.4M426.6 349.1v1M426.6 349.1a1.02 1.02 0 0 0-1-1l-10 .1-8.7 4M426.6 349.1a.97 .97 0 0 1-1 1M428.1 350.1l-2 2M432.6 350.1l-2 2"/>
<path d="M437.1 350.1l-2 2M441.6 350.1l-2 2M445.2 351.1v-19a1.99 1.99 0 0 1 2-2h36a2.05 2.05 0 0 1 2 2v19M445.2 351.1v20M445.2 351l-1.1 1.1M445.2 342l-2 2M445.2 346.5l-2 2M448.1 357.5l27.8 27.8M448.1 353l27.8 27.9M448.1 348.5l27.8 27.8M448.1 344l27.8 27.9M485.2 351.1l.2 .6 .8 .4h22l.7-.3 .3-.7"/>
<path d="M485.2 351.1v20M485.2 349.7l2.4 2.4M485.2 345.2l2 2M485.2 340.7l2 2M490.1 350.1l2 2M494.6 350.1l2 2M499.1 350.1l2 2M503.6 350.1l2 2M504.2 349.1v1M504.2 349.1a.96 .96 0 0 0 1 1M506.4 348.1l-1.8 1.9M508.1 350.1l1.1 1.1"/>
<path d="M508.2 350.1a.96 .96 0 0 1 1 1M509.2 351.1v20M510.9 348.1l-1.9 2M515.4 348.2l-2 1.9M515.4 348.2l-10.2-.1-.7 .3-.3 .7M515.4 348.2l8.8 4 9.2 .1 .6 .4 .2 .6M518.4 349.6l-1.5 1.5M521.5 351l-1.5 1.5M524 356.7v8.9M524 356.7l.8 .8M524.3 355.6h.1M524.3 355.6l-.3 .3v.8"/>
<path d="M524.5 355.4l-.2 .2M524.5 355.4l.7-.7 .6 .9 .5-1h.3l.6 .9 .8-.9 .5 .9M524.5 355.4v.1M524.5 355.4l-.1 .2M524.8 352.3l-1.7 1.7M524.8 357.5v7.2M524.8 357.5h10.2M526.7 354.8l-2.3 2.3M528.5 355.5h.1M529.2 352.3l-1.9 2M531.1 354.9l-2.6 2.6M533.6 352.4l-1.9 1.9"/>
<path d="M534.2 353.3v2M534.2 355.3l-.6-.9-.8 1-.6-.9h-.2l-.6 .9-.6-.9h-.3l-.5 1-.6-1h-.3l-.5 1M535 357.5v7.2M535 357.5l.9 1.6M535.4 355l-2.4 2.5M535.6 355.3l-.5-.9h-.3l-.6 .9M535.6 355.3h.1M535.7 355.3l.5-1h2l.1-.3h6.2v1.7a1.51 1.51 0 0 0 1.6 1.5h1.8a1.51 1.51 0 0 0 1.5-1.5l.1-1.5h2.9l.1 1.6a1.52 1.52 0 0 0 1.4 1.6l4.8 .6 .5-.8 5.1 .8 .4-.8M535.9 359.1v4M535.9 359.1h44.9M541 354l-5.1 5.1M544.5 354.9l-4.1 4.2"/>
<path d="M546.8 357.2l-1.9 1.9M549.8 354.2l-.4 .4M552.5 356l-3.1 3.1M555.4 357.5l-1.5 1.6M560.1 357.3l-1.8 1.8M564 357.9l-1.2 1.2M564.7 357.2l5 .8 .5-.8 5.2 .8 .4-.8 4.9 .7 .4 .3v.6M564.7 357.2l-.3 .3M568.6 357.8l-1.3 1.3M573.3 357.6l-1.5 1.5M577.9 357.5l-1.6 1.6M580.8 359.1v4"/>
<path d="M581.1 358.8v4.7M581.1 358.8l-.3 .3M349.3 363.5l.1 .6 .3 .2 4.8 .8 .5-.8 5.1 .8 .5-.8 5.1 .8 .4-.8 5.1 .8 .5-.8 4.9 .6a1.45 1.45 0 0 1 1.3 1.5l.2 1.7h2.9v-1.5a1.51 1.51 0 0 1 1.6-1.5h1.7a1.51 1.51 0 0 1 1.5 1.5l.1 1.7h6.2l.1-.3 2-.1 .6-.9M349.6 363.1l-.3 .4M349.6 363.1h44.8M352.2 363.1l-1.3 1.4M356.7 363.1l-1.2 1.3M361.2 363.1l-1.8 1.8M365.7 363.1l-1.7 1.7M370.2 363.1l-1.5 1.6M374.7 363.1l-1.4 1.4M379.2 363.1l-2 2.1"/>
<path d="M383.6 363.1l-4.9 5M388.2 363.1l-2.6 2.6M392.2 368.1l-.2 .2M392.6 363.1l-5.1 5.2M394.4 363.1l1 1.6M394.8 367h.1M395.4 364.7h10.2M395.5 364.7l-3.2 3.3M396.2 367l-.6 .9h-.3l-.5-.9M396.2 367h.1M396.6 369l.3 .7 .8 .3h9.1l8.8 4.1h10a.97 .97 0 0 0 1-1M396.6 369l.5-.8 .6-.2h9.3l9.2 4.1h26a.96 .96 0 0 1 1 1v19a1.99 1.99 0 0 0 2 2h40a1.93 1.93 0 0 0 2-2v-19l.4-.8 27-.2 9.3-4.1h9.3l.8 .4 .2 .6"/>
<path d="M396.6 367.7v1.3M396.7 368.9l1.1 1.1M397.2 367.6l-.3 .2M397.6 366.9l-.5 .9h-.4l-.5-.8M397.6 366.9h.1M399 366.9l-.5 .9h-.4l-.5-.9M399 366.9h.1M400 364.7l-2.3 2.4M400.2 368l2 2M400.4 366.8l-.5 .9-.3 .1-.6-.9M400.4 366.8h.1M401.8 366.8l-.5 .9h-.3l-.6-.9"/>
<path d="M401.8 366.8h.1M403.2 366.7l-.5 1h-.3l-.6-.9M403.3 366.7h.1M404.5 364.7l-2.4 2.5M404.7 366.7l-.6 .9h-.3l-.5-.9M404.7 366.7l.5 .9 .7-.7M404.7 366.7h.1M404.7 368l2.1 2.1M405.6 364.7l.8 .9M405.9 366.8v.1M406 366.6l-.1 .3M406.1 366.6h.1"/>
<path d="M406.4 365.6v.8l-.3 .3M411.1 369.8l4 4.1M417.9 372.1l1.9 2M421.2 371.1l.2 .6 .8 .4M421.2 371.1a.96 .96 0 0 1 1-1h22a.97 .97 0 0 1 1 1M422.3 372.1l2.1 2M425.6 372.1a.97 .97 0 0 1 1 1M426.1 370.1l-2 2M426.6 372.1v1M430.6 370.1l-2 2M435 370.1l-1.9 2M439.6 370.1l-2 2"/>
<path d="M444 370.1l-2 2M445.2 371.1v19a1.99 1.99 0 0 0 2 2h36a2.05 2.05 0 0 0 2-2M445.2 373.5l-2 2M445.2 378l-2 1.9M448.1 379.9l12.2 12.2M448.1 375.4l16.7 16.7M448.1 370.9l21.2 21.2M448.1 366.5l25.7 25.6M448.1 362l27.8 27.8M485.2 371.1a.96 .96 0 0 1 1-1h22a.96 .96 0 0 1 1 1M485.2 371.1v19M485.2 376.6l2 2"/>
<path d="M485.2 372.1l2 2M487.7 370.1l2 2M492.2 370.1l2 2M496.7 370.1l2 2M501.2 370.1l2 2M504.2 372.1v1M504.8 372.2l-.5 .6M505.2 372.1a.96 .96 0 0 0-1 1M505.6 370.1l2 2M509.2 371.1l-.3 .7-.7 .3M509.4 372.1l-2 2M513.9 372.1l-2 2"/>
<path d="M521.4 369l-4 4.1M524 365.6v.8l.7 .7 .3-.4M524.8 364.7h10.2M524.8 364.7l-.8 .9M525 366.7h.1M525.1 366.7l.5 .9h.3l.6-.9 .8 1 .6-1 .5 1h.3l.5-.9M525.7 364.7l-1.6 1.8M527 368l-2 2M529.2 366.8l.6 .9h.3l.6-.8 .5 .9h.3l.6-.9M529.2 366.8h.1M530.3 364.7l-2.3 2.3M531.5 368l-2 2"/>
<path d="M532.1 366.9h.1M532.1 366.9l.8 .9 .6-.9M533.5 366.9l.6 1h.3l.6-.9 .5 .9h.3M533.5 366.9h.1M533.5 366.8l-.5 .9M534.2 369l-.3 .7-.7 .3h-9.1l-8.9 4.1h-10a.96 .96 0 0 1-1-1M534.2 367.9v1.1M534.7 364.7l-2.4 2.5M535.9 363.1h44.9M535.9 363.1l-.9 1.6M536.3 367l-.5 .9M536.3 367h.1"/>
<path d="M536.3 363.1l-.9 1M540.8 363.1l-4.2 4.3M545.3 363.1l-5.1 5.2M547.9 365.1h-1.8a1.57 1.57 0 0 0-1.6 1.5v1.7h-6.2l-.1-.3-1.3-.1-.5-.9M549.8 363.1l-1.9 2M554.3 363.1l-4.9 4.9M558.8 363.1l-1.3 1.4M563.3 363.1l-1.5 1.6M567.8 363.1l-1.7 1.8M572.2 363.1l-1.9 2M576.7 363.1l-1.2 1.3M580.8 363.1l.3 .4"/>
<path d="M581 363.4l-1.1 1.1M581.1 363.5v.6l-.4 .2-4.9 .8-.4-.8-5.1 .8-.5-.8-5.1 .8-.4-.8-5.1 .8-.5-.8-4.8 .6a1.52 1.52 0 0 0-1.4 1.5l-.2 1.7h-2.8l-.1-1.5a1.57 1.57 0 0 0-1.5-1.5M445.2 382.4l-2 2.1M445.2 386.9l-2 2M445.5 391.2l-2 1.9M448.1 388.9l3.2 3.2M448.1 384.4l7.7 7.7M449 392.1l-2 2M453.5 392.1l-2 2M458 392.1l-2 2M462.5 392.1l-2.1 2M466.9 392.1l-2 2"/>
<path d="M471.4 392.1l-2 2M478.3 392.1l2 2M482.7 392.1l2.1 2M485.2 390.1l2 2M485.2 385.6l2 2M485.2 381.1l2 2M181.9 434.4l1.4-.6h62a1.99 1.99 0 0 1 2 2v40a2.05 2.05 0 0 1-2 2h-62a1.99 1.99 0 0 1-2-2v-40zM443.8 434.4l1.4-.6h40a1.93 1.93 0 0 1 2 2v40a1.99 1.99 0 0 1-2 2h-40a2.05 2.05 0 0 1-2-2v-40zM476.2 433.8v44M207 450.7a8.9 8.9 0 0 0 0 10.2M207.2 445.6a12.6 12.6 0 0 1 14.3 0v20.5a12.6 12.6 0 0 1-14.3 0zM212.3 456h4.1"/>
<path d="M212.3 455.3h4M212.5 456.7h3.6M212.7 454.6h3.3M213.1 457.4h2.5M213.6 453.9h1.5M221.5 450.7a8.8 8.8 0 0 1 .1 10.2M349.5 452.7l5.3-.8-.1 7.8-5.3-.8-.1-5.9zM354.8 452.4l.3 .2 5-.7 .3 .2v7.6l-5.3-.7-.3 .3M360.4 452.4l.3 .2 5-.7 .3 .2-.1 7.5-5.2-.6-.3 .3M366 452.4l.3 .2 5.2-.6v7.6l-5.2-.6-.3 .3M371.5 459.3l.3-.3 4.8 .6a1.45 1.45 0 0 1 1.3 1.5M377.9 450.6a1.45 1.45 0 0 1-1.3 1.4l-4.8 .6-.3-.2"/>
<path d="M378 448.9l2.8-.1 .2 .3-.1 13.7h-2.9l-.1-.2zM381 450.4a1.51 1.51 0 0 0 1.6 1.5h1.7a1.51 1.51 0 0 0 1.5-1.5M389 443.3l3.2 5.5v14l-3.2 5.5M389 445.6a20.9 20.9 0 0 1 2.9 12.3l-1.5 5.2-1.4 3M389 443.3v2.3M389 445.6a21.6 21.6 0 0 0-2.9 12.3l1.6 5.2 1.3 3M389 443.3l-3.2 5.5v14l3.2 5.5M392.2 449l2.4 .1 .5 .9M393.8 449.8l.6 11.8zM393.8 449.8a42.7 42.7 0 0 0 0 12.2l.1 .6M393.8 449.8h.1M393.8 449.8a10.6 10.6 0 0 1 .8 6l.4 6.7"/>
<path d="M394.6 449.2l.7 13.3M395.1 450.1l.5 10a2.14 2.14 0 0 1-.3 2.5h-.3l-.6-.9-.5 .9-1.7 .1M395.1 450.1l.5 8.3a5.7 5.7 0 0 0 .8 4.2l.3-.1M395.7 449.2l.7 13.3M396 449.1a1.22 1.22 0 0 0-.8 1.4l.7 11.1M396.5 450l-.5-.9 .6 13.3M396.5 450.1l.1 .9M396.6 450.1v.3M396.6 449.9v.1M396.9 447.3l.8-.3h8.9l9-4.2h10a1.2 1.2 0 0 1 1 1.7v22.8a1.19 1.19 0 0 1-1 1.5h-9.9l-9.1-4.1h-9.2a1.31 1.31 0 0 1-.8-1.8v-14.9zM443.2 443.8l-.3 .7-.7 .4h-15.6M487.2 443.8l.2 .6 .8 .5h16"/>
<path d="M504.5 443.1l.5-.3h10.2l9 4.2h9a1.06 1.06 0 0 1 1 1.2v14.8a1.22 1.22 0 0 1-1 1.7h-9l-9.1 4.1h-9.9a1.12 1.12 0 0 1-1-1.4v-23.6zM534.2 449.5l.3-.3 .6 13.3M534.2 454.9l.4 6.7M534.2 456.2l.3 5.4M534.7 449.2l.7 13.3M535.3 450.1l.6 11.5M535.3 450.1l.7 11.5M535.8 449.2l.7 13.4M538.2 449l-2.4 .1-.5 .9-.6-.9h-.3M541.4 445.6a20.9 20.9 0 0 1 2.9 12.3l-1.6 5.2-1.3 3M541.4 445.6a20.9 20.9 0 0 0-3 12.3l.5 2.1 2.5 6.1M541.4 443.3l3.1 5.5v14l-3.1 5.5"/>
<path d="M541.4 443.3v2.3M541.4 443.3l-3.2 5.5v14l3.2 5.5M544.5 450.4a1.57 1.57 0 0 0 1.6 1.5h1.8a1.57 1.57 0 0 0 1.5-1.5M549.5 448.9l3 .1-.1 13.8-3-.1zM552.5 450.6a1.52 1.52 0 0 0 1.4 1.4l4.7 .6 .3-.2M558.9 459.3l-.3-.3-4.7 .6a1.52 1.52 0 0 0-1.4 1.5M564.4 452.4l-.2 .2-5-.7-.3 .2v7.5l5.3-.6 .2 .3M570 452.4l-.3 .2-5.3-.6v7.6l5.3-.6 .3 .3M575.6 452.4l-.3 .2-5.3-.6v7.6l5.3-.6 .3 .3M575.7 451.9l5.3 .9v6.1l-5.4 .7zM381 461.3a1.51 1.51 0 0 1 1.6-1.5h1.7a1.51 1.51 0 0 1 1.5 1.5M389 466.1v2.2"/>
<path d="M426.6 466.8h15.6a.97 .97 0 0 1 1 1.1M504.2 466.8h-16a1.02 1.02 0 0 0-1 1.1M534.5 461.6l-.5 1M534.6 461.6l.5 1h.3l.5-.9M536 461.7l.5 .9 1.7 .1M541.4 466.1v2.2M544.5 461.3a1.57 1.57 0 0 1 1.6-1.5h1.8a1.57 1.57 0 0 1 1.5 1.5"/>
<circle cx="214.3" cy="455.8" r="7"/>
<circle cx="214.3" cy="455.8" r="13"/>
<circle cx="214.3" cy="455.8" r="2.04"/>
<circle cx="214.3" cy="455.8" r="3.9"/>
<circle cx="214.3" cy="455.8" r="2.35"/>
</g>
<text font-size="8.5" x="783.1" y="538.4">D</text>
<g font-size="8.1">
<text x="51.7" y="9.3">8</text>
<text x="159.7" y="9.3">7</text>
<text x="267.6" y="9.3">6</text>
<text x="375.5" y="9.3">5</text>
<text x="483.5" y="9.3">4</text>
<text x="591.4" y="9.3">3</text>
<text x="699.4" y="9.3">2</text>
<text x="807.3" y="9.3">1</text>
<text x="3.3" y="76">D</text>
<text x="854.2" y="76">D</text>
<text x="3" y="215.7">C</text>
<text x="853.9" y="215.7">C</text>
<text x="4" y="355.4">B</text>
<text x="854.9" y="355.4">B</text>
<text x="3.3" y="495.1">A</text>
<text x="854.2" y="495.1">A</text>
<text x="51.7" y="555.4">8</text>
<text x="159.7" y="555.4">7</text>
<text x="267.6" y="555.4">6</text>
<text x="375.5" y="555.4">5</text>
<text x="483.5" y="555.4">4</text>
<text x="591.4" y="555.4">3</text>
<text x="699.4" y="555.4">2</text>
<text x="807.3" y="555.4">1</text>
</g>
<text font-size="5.6" x="786.3" y="516.6">Medical Air Filter Assy</text>
<g font-size="4.7">
<text x="603.8" y="22.8">DESCRIPTION</text>
<text x="731" y="22.8">CLEANING INSTRUCTIONS</text>
<text x="587.3" y="44.6">PURCHASED OR 3D PRINTED</text>
<text x="689.8" y="42.3">CLEAN IN WATER WITH BLEACH AND LET THIS DRY BEFORE</text>
<text x="689.8" y="46.9">PUTTING ANOTHER FILTER.</text>
<text x="587.3" y="68.4">PURCHASED OR 3D PRINTED</text>
<text x="689.8" y="66.1">CLEAN IN WATER WITH BLEACH AND LET THIS DRY BEFORE</text>
<text x="689.8" y="70.6">PUTTING ANOTHER FILTER.</text>
<text x="689.8" y="88.4">REPLACE THIS COMPONENT AT THE END OF THE OPERATING</text>
<text x="588.3" y="90.7">PURCHASE FOR SINGLE USE</text>
<text x="689.8" y="92.9">CYCLE.</text>
<text x="368.9" y="113.1">5</text>
<text x="689.8" y="113.1">CLEAN IN WATER WITH BLEACH AND LET THIS DRY BEFORE</text>
<text x="605.7" y="115.4">3D PRINTED</text>
<text x="689.8" y="117.6">PUTING ANOTHER FILTER.</text>
<text x="304.7" y="124.2">4</text>
<text x="246.9" y="138.1">2</text>
<text x="606.2" y="141">PUCHASED</text>
<text x="696" y="138.7">CLEAN IN WATER WITH BLEACH AND LET THIS DRY BEFORE</text>
<text x="732.1" y="143.2">PUTING ANOTHER FILTER.</text>
<text x="199.9" y="159.6">3</text>
<text x="128.1" y="204.7">1</text>
<text x="450.4" y="406">SECTION C-C</text>
<text x="318.2" y="466.5">C</text>
<text x="608.5" y="466.5">C</text>
</g>
<g font-size="4.7" fill="#808080">
<text x="160.8" y="460.2" transform="rotate(-90 160.8 460.2)">1.73</text>
<text x="210.3" y="498.3">2.60</text>
<text x="464.8" y="498.8">9.13</text>
</g>
<g font-size="4.2">
<text x="469.1" y="22.7">ITEM NO.</text>
<text x="504.8" y="22.7">PART NUMBER</text>
<text x="835.5" y="22.7">QTY.</text>
<text x="476.9" y="44.4">1</text>
<text x="494.1" y="44.4">Medical Air Filter Bottom</text>
<text x="838.9" y="44.4">1</text>
<text x="476.9" y="68.3">2</text>
<text x="497.7" y="68.3">Medical Air Filter Top</text>
<text x="838.9" y="68.3">1</text>
<text x="476.9" y="90.5">3</text>
<text x="502.1" y="90.5">Medical Air Filter</text>
<text x="838.9" y="90.5">1</text>
<text x="495" y="113.2">22mm to 0.25 inch pipe</text>
<text x="476.9" y="115.3">4</text>
<text x="510.4" y="117.3">adapter</text>
<text x="838.9" y="115.3">2</text>
<text x="476.9" y="140.8">5</text>
<text x="501.9" y="140.8">Vanamatic-4130</text>
<text x="838.9" y="140.8">2</text>
</g>
<g font-size="3.4">
<text x="782" y="508.9">TITLE:</text>
<text x="782.9" y="531">SIZE</text>
<text x="791.7" y="531">DWG. NO.</text>
<text x="840.7" y="531.1">REV</text>
<text x="783" y="544.6">SCALE: 1:1</text>
<text x="801.9" y="544.7">WEIGHT:</text>
<text x="828.7" y="544.6">SHEET 1 OF 1</text>
</g>
<g font-size="3.2">
<text x="737.1" y="505">P.PORTELANCE</text>
<text x="764.6" y="504.4">2020-03-31</text>
</g>
<text font-size="2.4" x="675.4" y="499.5">UNLESS OTHERWISE SPECIFIED:</text>
<g font-size="2.2">
<text x="676.5" y="503.3">DIMENSIONS ARE IN INCHES</text>
<text x="736" y="499.6">NAME</text>
<text x="772.1" y="499.6">DATE</text>
<text x="676.5" y="505.9">TOLERANCES:</text>
<text x="676.5" y="508.6">FRACTIONAL</text>
<text x="719" y="504.3">DRAWN</text>
<text x="719.1" y="509.2">CHECKED</text>
<text x="676.5" y="511.2">ANGULAR: MACH</text>
<text x="676.5" y="513.9">TWO PLACE DECIMAL</text>
<text x="699.4" y="511.2">BEND</text>
<text x="719" y="513.9">ENG APPR.</text>
<text x="676.5" y="516.6">THREE PLACE DECIMAL</text>
<text x="719.1" y="518.6">MFG APPR.</text>
<text x="719.1" y="523.3">Q.A.</text>
<text x="719.1" y="527.5">COMMENTS:</text>
</g>
</svg>
